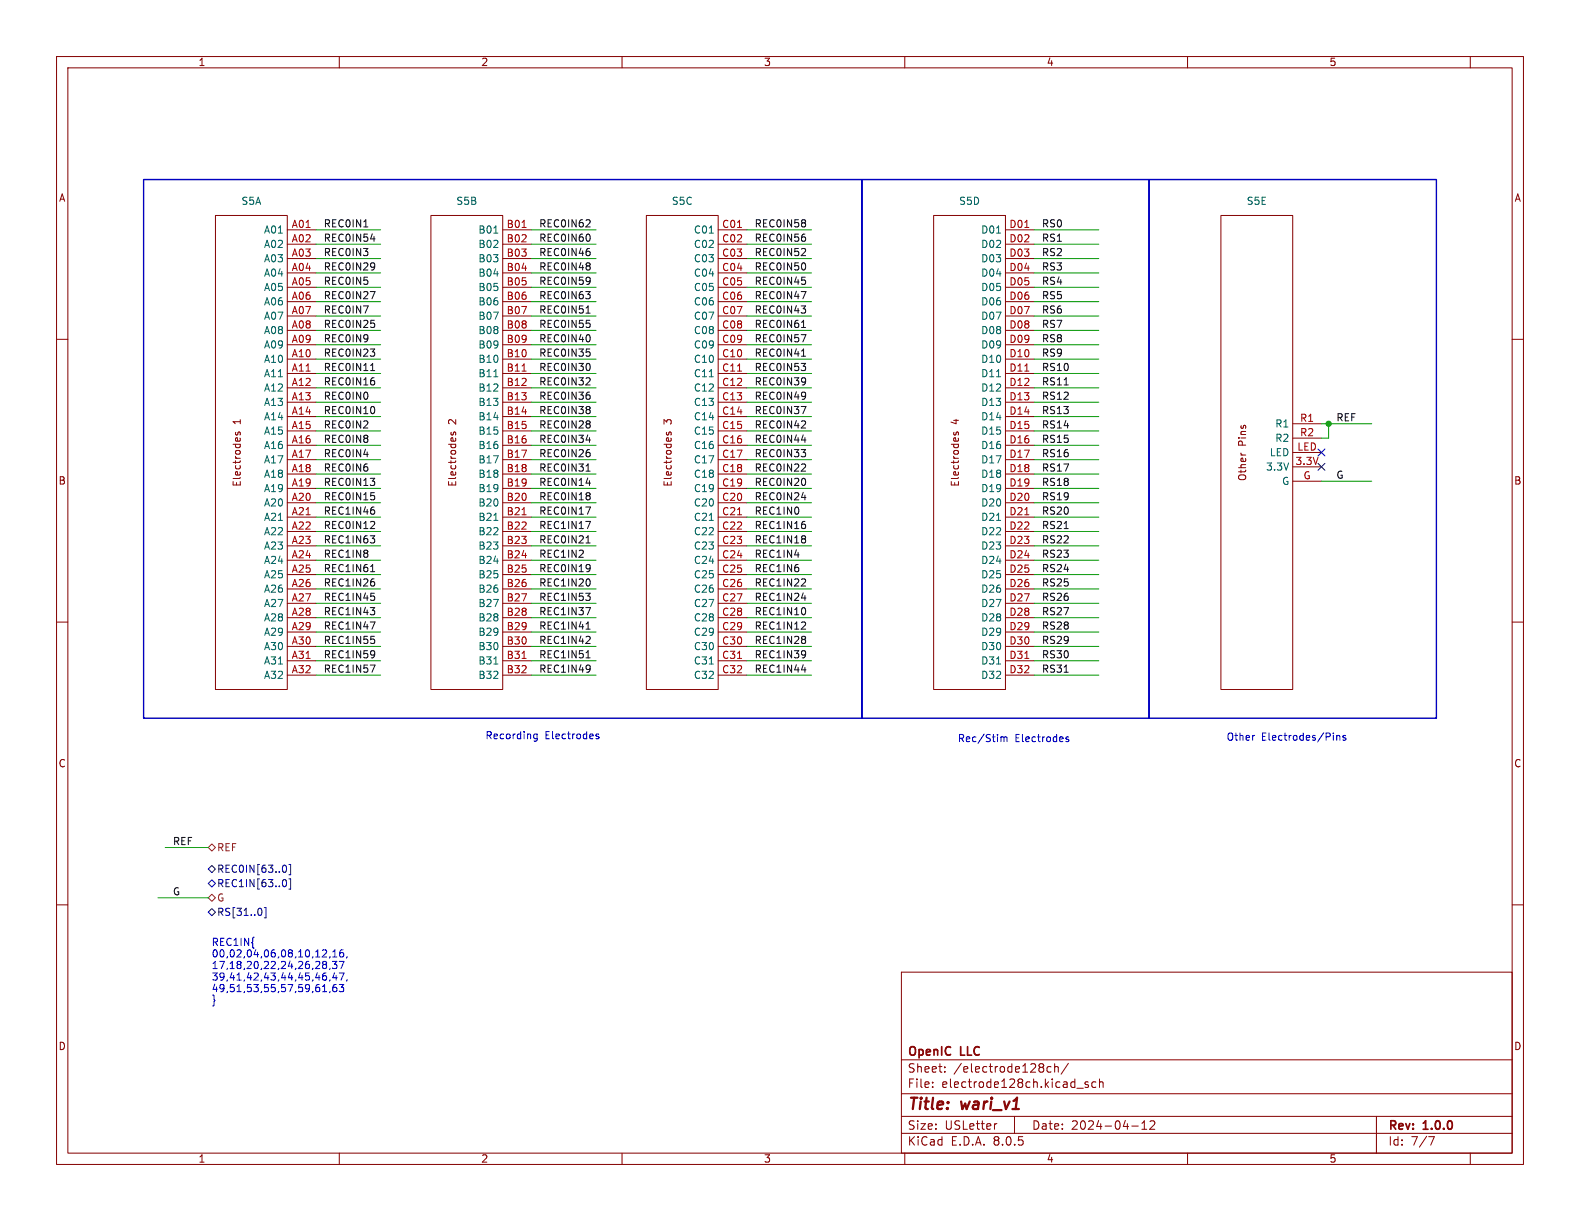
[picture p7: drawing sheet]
<svg xmlns="http://www.w3.org/2000/svg" width="279mm" height="216mm" viewBox="0 0 279 216" stroke-linecap="round" stroke-linejoin="round" font-family="sans-serif">
<g fill="none" stroke="#840000" stroke-width=".18">
<path d="M10 10h259.4v195.9h-259.4zM12 12h255.4v191.9h-255.4zM60 10v2M110 10v2M160 10v2M210 10v2M260 10v2M38.1 38.1h12.7v83.8h-12.7zM76.2 38.1h12.7v83.8h-12.7zM114.3 38.1h12.7v83.8h-12.7zM165.1 38.1h12.7v83.8h-12.7zM215.9 38.1h12.7v83.8h-12.7z"/>
<path d="M10 60h2M50.8 40.6h5.1M50.8 43.2h5.1M50.8 45.7h5.1M50.8 48.3h5.1M50.8 50.8h5.1M50.8 53.3h5.1M50.8 55.9h5.1M50.8 58.4h5.1M88.9 40.6h5.1M88.9 43.2h5.1M88.9 45.7h5.1"/>
<path d="M88.9 48.3h5.1M88.9 50.8h5.1M88.9 53.3h5.1M88.9 55.9h5.1M88.9 58.4h5.1M127 40.6h5.1M127 43.2h5.1M127 45.7h5.1M127 48.3h5.1M127 50.8h5.1M127 53.3h5.1M127 55.9h5.1"/>
<path d="M127 58.4h5.1M177.8 40.6h5.1M177.8 43.2h5.1M177.8 45.7h5.1M177.8 48.3h5.1M177.8 50.8h5.1M177.8 53.3h5.1M177.8 55.9h5.1M177.8 58.4h5.1M267.4 60h2M41.7 76.4l-.1 .3 .2 .2h.2l.1-.5h.3v.5M50.8 61h5.1"/>
<path d="M50.8 63.5h5.1M50.8 66h5.1M50.8 68.6h5.1M50.8 71.1h5.1M50.8 73.7h5.1M50.8 76.2h5.1M50.8 78.7h5.1M79.8 76.4l-.1 .3 .2 .2h.2l.1-.5h.3v.5M88.9 61h5.1M88.9 63.5h5.1M88.9 66h5.1M88.9 68.6h5.1"/>
<path d="M88.9 71.1h5.1M88.9 73.7h5.1M88.9 76.2h5.1M88.9 78.7h5.1M117.9 76.4l-.1 .3 .2 .2h.2l.1-.5h.3v.5M127 61h5.1M127 63.5h5.1M127 66h5.1M127 68.6h5.1M127 71.1h5.1M127 73.7h5.1M127 76.2h5.1"/>
<path d="M127 78.7h5.1M168.7 76.4l-.1 .3 .2 .2h.2l.1-.5h.3v.5M177.8 61h5.1M177.8 63.5h5.1M177.8 66h5.1M177.8 68.6h5.1M177.8 71.1h5.1M177.8 73.7h5.1M177.8 76.2h5.1M177.8 78.7h5.1M228.6 74.9h5.1M228.6 77.5h5.1"/>
<path d="M50.8 81.3h5.1M50.8 83.8h5.1M50.8 86.4h5.1M50.8 88.9h5.1M50.8 91.4h5.1M50.8 94h5.1M50.8 96.5h5.1M50.8 99.1h5.1M88.9 81.3h5.1M88.9 83.8h5.1M88.9 86.4h5.1M88.9 88.9h5.1"/>
<path d="M88.9 91.4h5.1M88.9 94h5.1M88.9 96.5h5.1M88.9 99.1h5.1M127 81.3h5.1M127 83.8h5.1M127 86.4h5.1M127 88.9h5.1M127 91.4h5.1M127 94h5.1M127 96.5h5.1M127 99.1h5.1"/>
<path d="M177.8 81.3h5.1M177.8 83.8h5.1M177.8 86.4h5.1M177.8 88.9h5.1M177.8 91.4h5.1M177.8 94h5.1M177.8 96.5h5.1M177.8 99.1h5.1M219.4 80.1v.1M228.6 82.6h5.1M228.6 85.1h5.1M228.6 80h5.1"/>
<path d="M10 110h2M50.8 101.6h5.1M50.8 104.1h5.1M50.8 106.7h5.1M50.8 109.2h5.1M50.8 111.8h5.1M50.8 114.3h5.1M50.8 116.8h5.1M50.8 119.4h5.1M88.9 101.6h5.1M88.9 104.1h5.1M88.9 106.7h5.1"/>
<path d="M88.9 109.2h5.1M88.9 111.8h5.1M88.9 114.3h5.1M88.9 116.8h5.1M88.9 119.4h5.1M127 101.6h5.1M127 104.1h5.1M127 106.7h5.1M127 109.2h5.1M127 111.8h5.1M127 114.3h5.1M127 116.8h5.1"/>
<path d="M127 119.4h5.1M177.8 101.6h5.1M177.8 104.1h5.1M177.8 106.7h5.1M177.8 109.2h5.1M177.8 111.8h5.1M177.8 114.3h5.1M177.8 116.8h5.1M177.8 119.4h5.1M267.4 110h2M10 160h2M267.4 160h2"/>
<path d="M159.4 171.9h108v32h-108zM159.4 197.4h108M159.4 193.4h108M159.4 187.4h108M164.9 192.1v.2M164.9 191.4v.1M167.1 189.4v.2M167.1 188.7v.1M176.3 198.7l-.3 .1M179.4 197.4v3M185.9 188.7l-.5-.1-.3 .3v.4l.2 .2h.6M186.5 188.7l.2-.1 .4 .1v.9"/>
<path d="M186.5 188.1v1.5M188.9 188l-1.3 1.9M190.4 192.4h1.2M192.4 191.4l-.3-.1-.2 .2v.2l.5 .2v.3h-.5M193.8 191.4l-.4-.1-.3 .3v.4l.1 .2h.6M194.4 191.4l.2-.1 .4 .1 .1 .9M194.4 190.8v1.5M200.1 199.1h1.2M201.9 199.7h.9M201.9 198.6l.5-.4v1.5M203.4 198.3l.5-.1 .2 .1 .1 .3-.9 1.1h.9M243.4 197.4v6.5"/>
<path d="M60 203.9v2M110 203.9v2M159.4 200.4h108M160 203.9v2M210 203.9v2M252.6 201h1l-.6 1.5M260 203.9v2"/>
</g>
<path d="M87.3 41.2h.7M125.4 41.2h.7M176.2 41.2h.7M87.3 66.6h.7M125.4 66.6h.7M176.2 66.6h.7M87.3 92h.7M125.4 92h.7M176.2 92h.7M87.3 117.4h.7M125.4 117.4h.7M176.2 117.4h.7" fill="none" stroke="#006464" stroke-width=".18"/>
<path d="M92.3 40.2h.7M130.4 40.2h.7M181.2 40.2h.7M92.3 65.6h.7M130.4 65.6h.7M181.2 65.6h.7M92.3 91h.7M130.4 91h.7M181.2 91h.7M92.3 116.4h.7M130.4 116.4h.7M181.2 116.4h.7" fill="none" stroke="#a90000" stroke-width=".18"/>
<path d="M36.8 149.9l.7-.7 .6 .7-.6 .6zM36.8 158.8l.7-.7 .6 .7-.6 .6z" fill="none" stroke="#725600" stroke-width=".18"/>
<g fill="none" stroke="#000084" stroke-width=".18">
<path d="M233.1 79.4l1.2 1.2M234.3 79.4l-1.2 1.2M233.1 81.9l1.2 1.3M234.3 81.9l-1.2 1.3M36.8 153.7l.7-.7 .6 .7-.6 .6zM37.5 155.6l.6 .6-.6 .6-.7-.6zM50.1 155.6l.1-.1a.68 .68 0 0 1 .5 .7 .68 .68 0 0 1-.5 .6l-.1-.1M50.1 153h.1a.68 .68 0 0 1 .5 .6 .68 .68 0 0 1-.5 .6h-.1M51.1 155.4h.3v1.8h-.3M51.1 152.9h.3v1.8h-.3M36.8 161.3l.7-.6 .6 .6-.6 .6zM46.1 160.7l.2 .4-.2 .7"/>
<path d="M46.7 160.5h.3v1.8h-.3"/>
</g>
<g fill="none" stroke="#0f0f0f" stroke-width=".18">
<path d="M104.1 38.9l.3 .2-.1 .3-.7 .7h.8M142.3 38.9l.2 .2-.2 .2M142.3 39.5l.2 .1-.2 .5M64.3 40.1h.8M65.5 51.6h.8l-.5 1.2M65.5 42.2h.8M65.6 56.6h.6M66.1 46.5l.1 .1a1.07 1.07 0 0 1-.1 1M66.1 57.2l.2 .2-.2 .4M66.3 47l-.2 .2M103.6 51.6h.8l-.5 .4M103.6 55.4h.8"/>
<path d="M103.7 56.6h.6M103.9 54.3l.1-.2v1.3M104.2 44.5l.2 .2-.2 .4M104.2 41.5l.2 .4-.2 .6M104.2 46.5l.2 .2-.2 .3M104.2 47.1l.2 .2-.2 .4M104.2 49.1h.1a1.07 1.07 0 0 1-.1 1.1M104.2 52.1l.2 .2-.2 .5M104.2 57.2l.2 .2-.2 .4M104.2 59.3l.2 .4-.2 .6M104.4 49.6l-.2 .1M141.7 51.6h.8l-.5 1.2"/>
<path d="M141.7 59.2h.8l-.5 1.2M141.7 54.1h.8l-.5 .5M141.7 57.9h.8M141.8 49h.6M142 56.8l.1-.2v1.3M142.2 43.9l.3 .3-.1 .3-.7 .7h.8M142.3 41.9l.2 .2-.2 .5M142.3 46.6l.2 .4-.2 .6M142.3 49.6l.2 .1-.2 .5M142.3 54.6l.2 .2-.2 .5M65.5 61.7h.8l-.5 .5M65.5 65.5h.8"/>
<path d="M65.8 64.4l.1-.1v1.2M66.1 67.3l.2 .2-.2 .5M66.1 62.3l.2 .1-.2 .5M66.1 72l.2 .4-.2 .6M103.6 77.8h.8M103.7 61.7h.6M104.1 66.8l.3 .2-.1 .3-.7 .8h.8M104.2 62.3l.2 .1-.2 .5M104.2 64.4l.2 .3-.2 .7M104.2 69.9l.2 .2-.2 .4M104.2 71.9l.2 .2-.2 .3M104.2 72.5l.2 .2-.2 .4"/>
<path d="M104.2 74.5l.2 .2-.2 .2M104.2 75l.2 .2-.2 .4M141.7 79.5h.8l-.5 .5M141.7 64.3h.8l-.5 .4M141.7 71.9h.8l-.5 1.2M141.7 77.8h.8M141.7 63h.8M142 61.9l.1-.2v1.3M142.2 74.4l.3 .3-.1 .3-.7 .7h.8M142.3 64.8l.2 .2-.2 .5M142.3 66.9h.1a1.07 1.07 0 0 1-.1 1M142.3 69.4l.1 .1a1.07 1.07 0 0 1-.1 1"/>
<path d="M142.5 67.3l-.2 .2M142.5 69.9l-.2 .2M188.2 68.1h.7M65.5 84.6h.8l-.5 .5M65.5 94.7h.8l-.5 .5M65.6 87.1h.6M65.8 100l.1-.2v1.3M66 92.2l.3 .2-.1 .3-.7 .8h.8M66.1 85.1l.2 .2-.2 .5M66.1 87.7l.2 .1-.2 .5M66.1 90.2l.2 .2-.2 .5M66.1 95.3l.2 .2-.2 .4"/>
<path d="M103.6 92.2h.8l-.5 1.3M103.6 89.7h.8l-.5 1.2M103.6 83.3h.8M103.6 96h.8M103.6 85.4h.8M103.9 82.2l.1-.2v1.3M103.9 94.9l.1-.2v1.3M104.2 80l.2 .2-.2 .5M104.2 87.2l.2 .2-.2 .2M104.2 87.7l.2 .2-.2 .4M104.2 99.9h.1a1.07 1.07 0 0 1-.1 1.1M141.7 88h.8"/>
<path d="M142.2 82l.3 .3-.1 .3-.7 .7h.8M142.3 80l.2 .2-.2 .5M142.3 84.7l.2 .4-.2 .6M142.3 92.7l.2 .2-.2 .5M142.3 94.8l.2 .2-.2 .2M142.3 95.3l.2 .2-.2 .4M188.2 93.5h.7M65.5 107.4h.8l-.5 .5M65.5 110h.8l-.5 1.2M65.5 117.6h.8l-.5 1.3M65.5 101.1h.8M65.6 104.9h.6"/>
<path d="M65.6 112.5h.6M66.1 102.9l.2 .2-.2 .5M66.1 105.4l.2 .2-.2 .5M66.1 108l.2 .2-.2 .4M66.1 113.1l.2 .1-.2 .5M66.1 115.1l.1 .1a1.07 1.07 0 0 1-.1 1M66.3 115.6l-.2 .2M103.6 107.4h.8l-.5 1.3M103.6 104.9h.8l-.5 .5M103.6 111.2h.8M103.6 116.3h.8M103.9 110.2l.1-.2v1.2"/>
<path d="M103.9 115.2l.1-.1v1.2M104.1 112.5l.3 .3-.1 .3-.7 .7h.8M104.2 102.5l.2 .3-.2 .7M104.2 105.4l.2 .2-.2 .5M104.2 117.7h.1a1.07 1.07 0 0 1-.1 1M104.4 100.4l-.2 .1M104.4 118.1l-.2 .2M141.7 105.7h.8M141.7 118.4h.8M142.2 102.4l.3 .2-.1 .3-.7 .7h.8M142.2 110l.3 .2-.1 .3-.7 .7h.8M142.3 107.6l.2 .3-.2 .7"/>
<path d="M142.3 112.6l.2 .2-.2 .2M142.3 113.1l.2 .2-.2 .4M142.3 115.1l.1 .1a1.07 1.07 0 0 1-.1 1M142.5 115.6l-.2 .2M188.2 118.9h.7"/>
</g>
<g fill="none" stroke="#0000c2" stroke-width=".18">
<path d="M95 129.8v1l-.3 .3-.3-.1M95 129.8h-.4l-.2 .2 .1 .6h.5M105.9 129.8h-.3l-.2 .2v.1l.5 .2v.3h-.5M177 130.3v.8M177 130.4l.4-.1 .1 .2M177.5 130.5l.2-.2 .3 .1 .1 .7M177.5 130.5v.6M189 130.4l-.3-.1-.2 .2v.2l.5 .1v.3h-.5M221.7 130h.2M236.4 130.2l.2-.2 .3 .1v.8M236.4 130v.9M238 130.1l-.3-.1-.2 .2v.2l.5 .1v.3h-.5"/>
<path d="M57 170.3l.3 .2M57 175.4h.8M57.2 168h.4l.2 .3-.8 .9h.8M57.3 170h.2l.3 .2-.3 .3M57.3 172.5h.2l.3 .3-.1 .4-.4 .1M57.3 170.5h.2M57.3 170.5l-.3 .3M57.4 172h.2M57.4 174.1v1.3M57.5 170.5l.3 .3-.2 .4-.3 .1-.3-.3M58.4 169.2l-.2 .2M58.4 171.2l-.2 .2"/>
<path d="M58.4 173.2l-.2 .3M58.4 175.3l-.2 .2M58.8 170h.8l-.5 .5 .4 .1v.5l-.2 .2-.5-.2M58.8 169.2h.8M58.8 168.3l.4-.3v1.2M59.1 172l-.3 .9h.8M59.5 174.1h-.4a.86 .86 0 0 0 0 1.3l.4-.2 .1-.4-.3-.2h-.2l-.3 .2M59.5 172.5v.8M60 174.1h.8l-.4 .5 .3 .1v.5l-.2 .2-.5-.2M60 170h.8l-.5 1.3M60 172h.8l-.5 1.3M60.7 168h-.4a.86 .86 0 0 0 0 1.2l.4-.1 .1-.4-.3-.3-.3 .1-.1 .2"/>
<path d="M61.4 169.2l-.1 .2M61.4 173.2l-.1 .3"/>
</g>
<path d="M25.4 31.8h127v95.2h-127zM152.4 31.8h50.8v95.2h-50.8zM203.2 31.8h50.8v95.2h-50.8z" fill="none" stroke="#0000c2" stroke-width=".25"/>
<g fill="none" stroke="#009600" stroke-width=".18">
<path d="M55.9 58.4h11.4M55.9 43.2h11.4M55.9 40.6h11.4M55.9 48.3h11.4M55.9 50.8h11.4M55.9 45.7h11.4M55.9 53.3h11.4M55.9 55.9h11.4M94 58.4h11.4M94 43.2h11.4M94 40.6h11.4M94 48.3h11.4"/>
<path d="M94 50.8h11.4M94 45.7h11.4M94 53.3h11.4M94 55.9h11.4M132.1 58.4h11.4M132.1 43.2h11.4M132.1 40.6h11.4M132.1 48.3h11.4M132.1 50.8h11.4M132.1 45.7h11.4M132.1 53.3h11.4M132.1 55.9h11.4"/>
<path d="M182.9 58.4h11.4M182.9 43.2h11.4M182.9 40.6h11.4M182.9 48.3h11.4M182.9 50.8h11.4M182.9 45.7h11.4M182.9 53.3h11.4M182.9 55.9h11.4M55.9 63.5h11.4M55.9 66h11.4M55.9 71.1h11.4M55.9 73.7h11.4"/>
<path d="M55.9 76.2h11.4M55.9 68.6h11.4M55.9 61h11.4M55.9 78.7h11.4M94 63.5h11.4M94 66h11.4M94 71.1h11.4M94 73.7h11.4M94 76.2h11.4M94 68.6h11.4M94 61h11.4M94 78.7h11.4"/>
<path d="M132.1 63.5h11.4M132.1 66h11.4M132.1 71.1h11.4M132.1 73.7h11.4M132.1 76.2h11.4M132.1 68.6h11.4M132.1 61h11.4M132.1 78.7h11.4M182.9 63.5h11.4M182.9 66h11.4M182.9 71.1h11.4M182.9 73.7h11.4"/>
<path d="M182.9 76.2h11.4M182.9 68.6h11.4M182.9 61h11.4M182.9 78.7h11.4M233.7 74.9h8.9M234.9 74.9v2.6h-1.2M55.9 86.4h11.4M55.9 83.8h11.4M55.9 99.1h11.4M55.9 91.4h11.4M55.9 94h11.4M55.9 96.5h11.4"/>
<path d="M55.9 81.3h11.4M55.9 88.9h11.4M94 86.4h11.4M94 83.8h11.4M94 99.1h11.4M94 91.4h11.4M94 94h11.4M94 96.5h11.4M94 81.3h11.4M94 88.9h11.4M132.1 86.4h11.4M132.1 83.8h11.4"/>
<path d="M132.1 99.1h11.4M132.1 91.4h11.4M132.1 94h11.4M132.1 96.5h11.4M132.1 81.3h11.4M132.1 88.9h11.4M182.9 86.4h11.4M182.9 83.8h11.4M182.9 99.1h11.4M182.9 91.4h11.4M182.9 94h11.4M182.9 96.5h11.4"/>
<path d="M182.9 81.3h11.4M182.9 88.9h11.4M233.7 85.1h8.9M55.9 104.1h11.4M55.9 101.6h11.4M55.9 114.3h11.4M55.9 116.8h11.4M55.9 119.4h11.4M55.9 111.8h11.4M55.9 106.7h11.4M55.9 109.2h11.4M94 104.1h11.4"/>
<path d="M94 101.6h11.4M94 114.3h11.4M94 116.8h11.4M94 119.4h11.4M94 111.8h11.4M94 106.7h11.4M94 109.2h11.4M132.1 104.1h11.4M132.1 101.6h11.4M132.1 114.3h11.4M132.1 116.8h11.4M132.1 119.4h11.4"/>
<path d="M132.1 111.8h11.4M132.1 106.7h11.4M132.1 109.2h11.4M182.9 104.1h11.4M182.9 101.6h11.4M182.9 114.3h11.4M182.9 116.8h11.4M182.9 119.4h11.4M182.9 111.8h11.4M182.9 106.7h11.4M182.9 109.2h11.4M27.9 158.8h8.9"/>
<path d="M29.2 149.9h7.6"/>
</g>
<circle cx="234.9" cy="74.9" r=".46" fill="#009600" stroke="#009600" stroke-width=".18"/>
<g font-size="2.8" fill="#840000">
<text x="160.4" y="196.8">Title:</text>
<text x="170.1" y="196.8">wari_v1</text>
</g>
<g font-size="2.1" fill="#840000">
<text x="160.4" y="189.9">Sheet:</text>
<text x="160.4" y="187.1">OpenIC</text>
<text x="168.6" y="189.9">/electrode128ch/</text>
<text x="169.9" y="187.1">LLC</text>
<text x="160.4" y="192.6">File:</text>
<text x="166.5" y="192.6">electrode128ch.kicad_sch</text>
<text x="160.4" y="202.8">KiCad</text>
<text x="160.4" y="200">Size:</text>
<text x="167.1" y="200">USLetter</text>
<text x="168.1" y="202.8">E.D.A.</text>
<text x="175.7" y="202.8">8.0.5</text>
<text x="182.4" y="200">Date:</text>
<text x="189.4" y="200">2024-04-12</text>
<text x="245.4" y="200.2">Rev:</text>
<text x="245.4" y="202.8">Id:</text>
<text x="249.5" y="202.8">7/7</text>
<text x="251.8" y="200.2">1.0.0</text>
</g>
<g font-size="1.8" fill="#840000">
<text x="35" y="11.9">1</text>
<text x="85" y="11.9">2</text>
<text x="135" y="11.9">3</text>
<text x="185" y="11.9">4</text>
<text x="235" y="11.9">5</text>
<text x="10.3" y="35.9">A</text>
<text x="267.7" y="35.9">A</text>
<text x="42.8" y="75.1" transform="rotate(-90 42.8 75.1)">1</text>
<text x="80.9" y="75.1" transform="rotate(-90 80.9 75.1)">2</text>
<text x="119" y="75.1" transform="rotate(-90 119 75.1)">3</text>
<text x="169.8" y="75.1" transform="rotate(-90 169.8 75.1)">4</text>
<text x="220.6" y="78.9" transform="rotate(-90 220.6 78.9)">Pins</text>
<text x="10.3" y="85.9">B</text>
<text x="42.8" y="86.2" transform="rotate(-90 42.8 86.2)">Electrodes</text>
<text x="80.9" y="86.2" transform="rotate(-90 80.9 86.2)">Electrodes</text>
<text x="119" y="86.2" transform="rotate(-90 119 86.2)">Electrodes</text>
<text x="169.8" y="86.2" transform="rotate(-90 169.8 86.2)">Electrodes</text>
<text x="220.6" y="85.2" transform="rotate(-90 220.6 85.2)">Other</text>
<text x="267.7" y="85.9">B</text>
<text x="10.3" y="135.9">C</text>
<text x="267.7" y="135.9">C</text>
<text x="10.3" y="185.9">D</text>
<text x="267.7" y="185.9">D</text>
<text x="35" y="205.8">1</text>
<text x="85" y="205.8">2</text>
<text x="135" y="205.8">3</text>
<text x="185" y="205.8">4</text>
<text x="235" y="205.8">5</text>
</g>
<g font-size="1.8" fill="#006464">
<text x="42.6" y="36.4">S5A</text>
<text x="46.6" y="41.5">A01</text>
<text x="80.6" y="36.4">S5B</text>
<text x="84.5" y="41.5">B01</text>
<text x="118.7" y="36.4">S5C</text>
<text x="122.6" y="41.5">C01</text>
<text x="169.5" y="36.4">S5D</text>
<text x="173.4" y="41.5">D01</text>
<text x="220.4" y="36.4">S5E</text>
<text x="46.6" y="44">A02</text>
<text x="46.6" y="46.6">A03</text>
<text x="84.5" y="44">B02</text>
<text x="84.5" y="46.6">B03</text>
<text x="122.6" y="44">C02</text>
<text x="122.6" y="46.6">C03</text>
<text x="173.4" y="44">D02</text>
<text x="173.4" y="46.6">D03</text>
<text x="46.6" y="49.1">A04</text>
<text x="46.6" y="51.7">A05</text>
<text x="84.5" y="49.1">B04</text>
<text x="84.5" y="51.7">B05</text>
<text x="122.6" y="49.1">C04</text>
<text x="122.6" y="51.7">C05</text>
<text x="173.4" y="49.1">D04</text>
<text x="173.4" y="51.7">D05</text>
<text x="46.6" y="54.2">A06</text>
<text x="46.6" y="56.7">A07</text>
<text x="46.6" y="59.3">A08</text>
<text x="84.5" y="54.2">B06</text>
<text x="84.5" y="56.7">B07</text>
<text x="84.5" y="59.3">B08</text>
<text x="122.6" y="54.2">C06</text>
<text x="122.6" y="56.7">C07</text>
<text x="122.6" y="59.3">C08</text>
<text x="173.4" y="54.2">D06</text>
<text x="173.4" y="56.7">D07</text>
<text x="173.4" y="59.3">D08</text>
<text x="46.6" y="61.8">A09</text>
<text x="46.6" y="64.4">A10</text>
<text x="84.5" y="61.8">B09</text>
<text x="84.5" y="64.4">B10</text>
<text x="122.6" y="61.8">C09</text>
<text x="122.6" y="64.4">C10</text>
<text x="173.4" y="61.8">D09</text>
<text x="173.4" y="64.4">D10</text>
<text x="46.6" y="66.9">A11</text>
<text x="46.6" y="69.4">A12</text>
<text x="46.6" y="72">A13</text>
<text x="84.5" y="66.9">B11</text>
<text x="84.5" y="69.4">B12</text>
<text x="84.5" y="72">B13</text>
<text x="122.6" y="66.9">C11</text>
<text x="122.6" y="69.4">C12</text>
<text x="122.6" y="72">C13</text>
<text x="173.4" y="66.9">D11</text>
<text x="173.4" y="69.4">D12</text>
<text x="173.4" y="72">D13</text>
<text x="46.6" y="74.5">A14</text>
<text x="46.6" y="77.1">A15</text>
<text x="84.5" y="74.5">B14</text>
<text x="84.5" y="77.1">B15</text>
<text x="122.6" y="74.5">C14</text>
<text x="122.6" y="77.1">C15</text>
<text x="173.4" y="74.5">D14</text>
<text x="173.4" y="77.1">D15</text>
<text x="225.4" y="75.8">R1</text>
<text x="46.6" y="79.6">A16</text>
<text x="46.6" y="82.1">A17</text>
<text x="84.5" y="79.6">B16</text>
<text x="84.5" y="82.1">B17</text>
<text x="122.6" y="79.6">C16</text>
<text x="122.6" y="82.1">C17</text>
<text x="173.4" y="79.6">D16</text>
<text x="173.4" y="82.1">D17</text>
<text x="223.8" y="83.4">3.3V</text>
<text x="224.4" y="80.9">LED</text>
<text x="225.4" y="78.3">R2</text>
<text x="46.6" y="84.7">A18</text>
<text x="46.6" y="87.2">A19</text>
<text x="46.6" y="89.8">A20</text>
<text x="84.5" y="84.7">B18</text>
<text x="84.5" y="87.2">B19</text>
<text x="84.5" y="89.8">B20</text>
<text x="122.6" y="84.7">C18</text>
<text x="122.6" y="87.2">C19</text>
<text x="122.6" y="89.8">C20</text>
<text x="173.4" y="84.7">D18</text>
<text x="173.4" y="87.2">D19</text>
<text x="173.4" y="89.8">D20</text>
<text x="226.6" y="86">G</text>
<text x="46.6" y="92.3">A21</text>
<text x="46.6" y="94.8">A22</text>
<text x="84.5" y="92.3">B21</text>
<text x="84.5" y="94.8">B22</text>
<text x="122.6" y="92.3">C21</text>
<text x="122.6" y="94.8">C22</text>
<text x="173.4" y="92.3">D21</text>
<text x="173.4" y="94.8">D22</text>
<text x="46.6" y="97.4">A23</text>
<text x="46.6" y="99.9">A24</text>
<text x="84.5" y="97.4">B23</text>
<text x="84.5" y="99.9">B24</text>
<text x="122.6" y="97.4">C23</text>
<text x="122.6" y="99.9">C24</text>
<text x="173.4" y="97.4">D23</text>
<text x="173.4" y="99.9">D24</text>
<text x="46.6" y="102.5">A25</text>
<text x="46.6" y="105">A26</text>
<text x="46.6" y="107.5">A27</text>
<text x="84.5" y="102.5">B25</text>
<text x="84.5" y="105">B26</text>
<text x="84.5" y="107.5">B27</text>
<text x="122.6" y="102.5">C25</text>
<text x="122.6" y="105">C26</text>
<text x="122.6" y="107.5">C27</text>
<text x="173.4" y="102.5">D25</text>
<text x="173.4" y="105">D26</text>
<text x="173.4" y="107.5">D27</text>
<text x="46.6" y="110.1">A28</text>
<text x="46.6" y="112.6">A29</text>
<text x="84.5" y="110.1">B28</text>
<text x="84.5" y="112.6">B29</text>
<text x="122.6" y="110.1">C28</text>
<text x="122.6" y="112.6">C29</text>
<text x="173.4" y="110.1">D28</text>
<text x="173.4" y="112.6">D29</text>
<text x="46.6" y="115.2">A30</text>
<text x="46.6" y="117.7">A31</text>
<text x="84.5" y="115.2">B30</text>
<text x="84.5" y="117.7">B31</text>
<text x="122.6" y="115.2">C30</text>
<text x="122.6" y="117.7">C31</text>
<text x="173.4" y="115.2">D30</text>
<text x="173.4" y="117.7">D31</text>
<text x="46.6" y="120.2">A32</text>
<text x="84.5" y="120.2">B32</text>
<text x="122.6" y="120.2">C32</text>
<text x="173.4" y="120.2">D32</text>
</g>
<g font-size="1.8" fill="#a90000">
<text x="51.5" y="40.4">A01</text>
<text x="89.5" y="40.4">B01</text>
<text x="127.6" y="40.4">C01</text>
<text x="178.4" y="40.4">D01</text>
<text x="51.5" y="42.9">A02</text>
<text x="51.5" y="45.5">A03</text>
<text x="89.5" y="42.9">B02</text>
<text x="89.5" y="45.5">B03</text>
<text x="127.6" y="42.9">C02</text>
<text x="127.6" y="45.5">C03</text>
<text x="178.4" y="42.9">D02</text>
<text x="178.4" y="45.5">D03</text>
<text x="51.5" y="48">A04</text>
<text x="51.5" y="50.5">A05</text>
<text x="51.5" y="53.1">A06</text>
<text x="89.5" y="48">B04</text>
<text x="89.5" y="50.5">B05</text>
<text x="89.5" y="53.1">B06</text>
<text x="127.6" y="48">C04</text>
<text x="127.6" y="50.5">C05</text>
<text x="127.6" y="53.1">C06</text>
<text x="178.4" y="48">D04</text>
<text x="178.4" y="50.5">D05</text>
<text x="178.4" y="53.1">D06</text>
<text x="51.5" y="55.6">A07</text>
<text x="51.5" y="58.2">A08</text>
<text x="89.5" y="55.6">B07</text>
<text x="89.5" y="58.2">B08</text>
<text x="127.6" y="55.6">C07</text>
<text x="127.6" y="58.2">C08</text>
<text x="178.4" y="55.6">D07</text>
<text x="178.4" y="58.2">D08</text>
<text x="51.5" y="60.7">A09</text>
<text x="51.5" y="63.2">A10</text>
<text x="51.5" y="65.8">A11</text>
<text x="89.5" y="60.7">B09</text>
<text x="89.5" y="63.2">B10</text>
<text x="89.5" y="65.8">B11</text>
<text x="127.6" y="60.7">C09</text>
<text x="127.6" y="63.2">C10</text>
<text x="127.6" y="65.8">C11</text>
<text x="178.4" y="60.7">D09</text>
<text x="178.4" y="63.2">D10</text>
<text x="178.4" y="65.8">D11</text>
<text x="51.5" y="68.3">A12</text>
<text x="51.5" y="70.9">A13</text>
<text x="89.5" y="68.3">B12</text>
<text x="89.5" y="70.9">B13</text>
<text x="127.6" y="68.3">C12</text>
<text x="127.6" y="70.9">C13</text>
<text x="178.4" y="68.3">D12</text>
<text x="178.4" y="70.9">D13</text>
<text x="51.5" y="73.4">A14</text>
<text x="51.5" y="75.9">A15</text>
<text x="89.5" y="73.4">B14</text>
<text x="89.5" y="75.9">B15</text>
<text x="127.6" y="73.4">C14</text>
<text x="127.6" y="75.9">C15</text>
<text x="178.4" y="73.4">D14</text>
<text x="178.4" y="75.9">D15</text>
<text x="229.8" y="74.7">R1</text>
<text x="229.8" y="77.2">R2</text>
<text x="51.5" y="78.5">A16</text>
<text x="51.5" y="81">A17</text>
<text x="51.5" y="83.6">A18</text>
<text x="89.5" y="78.5">B16</text>
<text x="89.5" y="81">B17</text>
<text x="89.5" y="83.6">B18</text>
<text x="127.6" y="78.5">C16</text>
<text x="127.6" y="81">C17</text>
<text x="127.6" y="83.6">C18</text>
<text x="178.4" y="78.5">D16</text>
<text x="178.4" y="81">D17</text>
<text x="178.4" y="83.6">D18</text>
<text x="229" y="82.3">3.3V</text>
<text x="229.3" y="79.8">LED</text>
<text x="51.5" y="86.1">A19</text>
<text x="51.5" y="88.6">A20</text>
<text x="89.5" y="86.1">B19</text>
<text x="89.5" y="88.6">B20</text>
<text x="127.6" y="86.1">C19</text>
<text x="127.6" y="88.6">C20</text>
<text x="178.4" y="86.1">D19</text>
<text x="178.4" y="88.6">D20</text>
<text x="230.4" y="84.8">G</text>
<text x="51.5" y="91.2">A21</text>
<text x="51.5" y="93.7">A22</text>
<text x="89.5" y="91.2">B21</text>
<text x="89.5" y="93.7">B22</text>
<text x="127.6" y="91.2">C21</text>
<text x="127.6" y="93.7">C22</text>
<text x="178.4" y="91.2">D21</text>
<text x="178.4" y="93.7">D22</text>
<text x="51.5" y="96.3">A23</text>
<text x="51.5" y="98.8">A24</text>
<text x="51.5" y="101.3">A25</text>
<text x="89.5" y="96.3">B23</text>
<text x="89.5" y="98.8">B24</text>
<text x="89.5" y="101.3">B25</text>
<text x="127.6" y="96.3">C23</text>
<text x="127.6" y="98.8">C24</text>
<text x="127.6" y="101.3">C25</text>
<text x="178.4" y="96.3">D23</text>
<text x="178.4" y="98.8">D24</text>
<text x="178.4" y="101.3">D25</text>
<text x="51.5" y="103.9">A26</text>
<text x="51.5" y="106.4">A27</text>
<text x="89.5" y="103.9">B26</text>
<text x="89.5" y="106.4">B27</text>
<text x="127.6" y="103.9">C26</text>
<text x="127.6" y="106.4">C27</text>
<text x="178.4" y="103.9">D26</text>
<text x="178.4" y="106.4">D27</text>
<text x="51.5" y="109">A28</text>
<text x="51.5" y="111.5">A29</text>
<text x="89.5" y="109">B28</text>
<text x="89.5" y="111.5">B29</text>
<text x="127.6" y="109">C28</text>
<text x="127.6" y="111.5">C29</text>
<text x="178.4" y="109">D28</text>
<text x="178.4" y="111.5">D29</text>
<text x="51.5" y="114">A30</text>
<text x="51.5" y="116.6">A31</text>
<text x="51.5" y="119.1">A32</text>
<text x="89.5" y="114">B30</text>
<text x="89.5" y="116.6">B31</text>
<text x="89.5" y="119.1">B32</text>
<text x="127.6" y="114">C30</text>
<text x="127.6" y="116.6">C31</text>
<text x="127.6" y="119.1">C32</text>
<text x="178.4" y="114">D30</text>
<text x="178.4" y="116.6">D31</text>
<text x="178.4" y="119.1">D32</text>
</g>
<g font-size="1.8" fill="#0f0f0f">
<text x="57.1" y="40.3">REC0IN1</text>
<text x="95.2" y="40.3">REC0IN62</text>
<text x="133.3" y="40.3">REC0IN58</text>
<text x="184.1" y="40.3">RS0</text>
<text x="57.1" y="47.9">REC0IN29</text>
<text x="57.1" y="45.4">REC0IN3</text>
<text x="57.1" y="42.8">REC0IN54</text>
<text x="95.2" y="45.4">REC0IN46</text>
<text x="95.2" y="42.8">REC0IN60</text>
<text x="95.2" y="47.9">REC0IN48</text>
<text x="133.3" y="42.8">REC0IN56</text>
<text x="133.3" y="45.4">REC0IN52</text>
<text x="133.3" y="47.9">REC0IN50</text>
<text x="184.1" y="42.8">RS1</text>
<text x="184.1" y="47.9">RS3</text>
<text x="184.1" y="45.4">RS2</text>
<text x="57.1" y="53">REC0IN27</text>
<text x="57.1" y="50.5">REC0IN5</text>
<text x="95.2" y="53">REC0IN63</text>
<text x="95.2" y="50.5">REC0IN59</text>
<text x="133.3" y="50.5">REC0IN45</text>
<text x="133.3" y="53">REC0IN47</text>
<text x="184.1" y="50.5">RS4</text>
<text x="184.1" y="53">RS5</text>
<text x="57.1" y="55.5">REC0IN7</text>
<text x="57.1" y="58.1">REC0IN25</text>
<text x="95.2" y="55.5">REC0IN51</text>
<text x="95.2" y="58.1">REC0IN55</text>
<text x="133.3" y="58.1">REC0IN61</text>
<text x="133.3" y="55.5">REC0IN43</text>
<text x="184.1" y="58.1">RS7</text>
<text x="184.1" y="55.5">RS6</text>
<text x="57.1" y="65.7">REC0IN11</text>
<text x="57.1" y="60.6">REC0IN9</text>
<text x="57.1" y="63.2">REC0IN23</text>
<text x="95.2" y="60.6">REC0IN40</text>
<text x="95.2" y="63.2">REC0IN35</text>
<text x="95.2" y="65.7">REC0IN30</text>
<text x="133.3" y="65.7">REC0IN53</text>
<text x="133.3" y="63.2">REC0IN41</text>
<text x="133.3" y="60.6">REC0IN57</text>
<text x="184.1" y="63.2">RS9</text>
<text x="184.1" y="60.6">RS8</text>
<text x="184.1" y="65.7">RS10</text>
<text x="57.1" y="68.2">REC0IN16</text>
<text x="57.1" y="70.8">REC0IN0</text>
<text x="95.2" y="68.2">REC0IN32</text>
<text x="95.2" y="70.8">REC0IN36</text>
<text x="133.3" y="68.2">REC0IN39</text>
<text x="133.3" y="70.8">REC0IN49</text>
<text x="184.1" y="70.8">RS12</text>
<text x="184.1" y="68.2">RS11</text>
<text x="57.1" y="73.3">REC0IN10</text>
<text x="57.1" y="75.9">REC0IN2</text>
<text x="95.2" y="73.3">REC0IN38</text>
<text x="95.2" y="75.9">REC0IN28</text>
<text x="133.3" y="75.9">REC0IN42</text>
<text x="133.3" y="73.3">REC0IN37</text>
<text x="184.1" y="73.3">RS13</text>
<text x="184.1" y="75.9">RS14</text>
<text x="236.2" y="74.6">REF</text>
<text x="57.1" y="78.4">REC0IN8</text>
<text x="57.1" y="80.9">REC0IN4</text>
<text x="57.1" y="83.5">REC0IN6</text>
<text x="95.2" y="78.4">REC0IN34</text>
<text x="95.2" y="80.9">REC0IN26</text>
<text x="95.2" y="83.5">REC0IN31</text>
<text x="133.3" y="83.5">REC0IN22</text>
<text x="133.3" y="80.9">REC0IN33</text>
<text x="133.3" y="78.4">REC0IN44</text>
<text x="184.1" y="78.4">RS15</text>
<text x="184.1" y="80.9">RS16</text>
<text x="184.1" y="83.5">RS17</text>
<text x="57.1" y="88.6">REC0IN15</text>
<text x="57.1" y="86">REC0IN13</text>
<text x="95.2" y="86">REC0IN14</text>
<text x="95.2" y="88.6">REC0IN18</text>
<text x="133.3" y="88.6">REC0IN24</text>
<text x="133.3" y="86">REC0IN20</text>
<text x="184.1" y="88.6">RS19</text>
<text x="184.1" y="86">RS18</text>
<text x="236.2" y="84.7">G</text>
<text x="57.1" y="91.1">REC1IN46</text>
<text x="57.1" y="93.6">REC0IN12</text>
<text x="95.2" y="93.6">REC1IN17</text>
<text x="95.2" y="91.1">REC0IN17</text>
<text x="133.3" y="91.1">REC1IN0</text>
<text x="133.3" y="93.6">REC1IN16</text>
<text x="184.1" y="91.1">RS20</text>
<text x="184.1" y="93.6">RS21</text>
<text x="57.1" y="96.2">REC1IN63</text>
<text x="57.1" y="101.3">REC1IN61</text>
<text x="57.1" y="98.7">REC1IN8</text>
<text x="95.2" y="98.7">REC1IN2</text>
<text x="95.2" y="96.2">REC0IN21</text>
<text x="95.2" y="101.3">REC0IN19</text>
<text x="133.3" y="98.7">REC1IN4</text>
<text x="133.3" y="101.3">REC1IN6</text>
<text x="133.3" y="96.2">REC1IN18</text>
<text x="184.1" y="98.7">RS23</text>
<text x="184.1" y="96.2">RS22</text>
<text x="184.1" y="101.3">RS24</text>
<text x="57.1" y="106.3">REC1IN45</text>
<text x="57.1" y="103.8">REC1IN26</text>
<text x="95.2" y="106.3">REC1IN53</text>
<text x="95.2" y="103.8">REC1IN20</text>
<text x="133.3" y="106.3">REC1IN24</text>
<text x="133.3" y="103.8">REC1IN22</text>
<text x="184.1" y="106.3">RS26</text>
<text x="184.1" y="103.8">RS25</text>
<text x="57.1" y="108.9">REC1IN43</text>
<text x="57.1" y="114">REC1IN55</text>
<text x="57.1" y="111.4">REC1IN47</text>
<text x="95.2" y="108.9">REC1IN37</text>
<text x="95.2" y="111.4">REC1IN41</text>
<text x="95.2" y="114">REC1IN42</text>
<text x="133.3" y="114">REC1IN28</text>
<text x="133.3" y="108.9">REC1IN10</text>
<text x="133.3" y="111.4">REC1IN12</text>
<text x="184.1" y="111.4">RS28</text>
<text x="184.1" y="108.9">RS27</text>
<text x="184.1" y="114">RS29</text>
<text x="57.1" y="119">REC1IN57</text>
<text x="57.1" y="116.5">REC1IN59</text>
<text x="95.2" y="119">REC1IN49</text>
<text x="95.2" y="116.5">REC1IN51</text>
<text x="133.3" y="116.5">REC1IN39</text>
<text x="133.3" y="119">REC1IN44</text>
<text x="184.1" y="119">RS31</text>
<text x="184.1" y="116.5">RS30</text>
<text x="30.5" y="149.5">REF</text>
<text x="30.5" y="158.4">G</text>
</g>
<g font-size="1.8" fill="#0000c2">
<text x="85.8" y="130.9">Recording</text>
<text x="96.4" y="130.9">Electrodes</text>
<text x="169.3" y="131.4">Rec/Stim</text>
<text x="179.5" y="131.4">Electrodes</text>
<text x="216.8" y="131.2">Other</text>
<text x="223.1" y="131.2">Electrodes/Pins</text>
<text x="37.3" y="167.5">REC1IN{</text>
<text x="37.3" y="169.5">00,02,04,06,08,10,12,16,</text>
<text x="37.3" y="171.5">17,18,20,22,24,26,28,37</text>
<text x="37.3" y="173.6">39,41,42,43,44,45,46,47,</text>
<text x="37.3" y="175.6">49,51,53,55,57,59,61,63</text>
<text x="37.3" y="177.7">}</text>
</g>
<g font-size="1.8" fill="#725600">
<text x="38.3" y="150.7">REF</text>
<text x="38.3" y="159.6">G</text>
</g>
<g font-size="1.8" fill="#000084">
<text x="38.3" y="154.5">REC0IN[63..0]</text>
<text x="38.3" y="157.1">REC1IN[63..0]</text>
<text x="38.3" y="162.2">RS[31..0]</text>
</g>
</svg>
